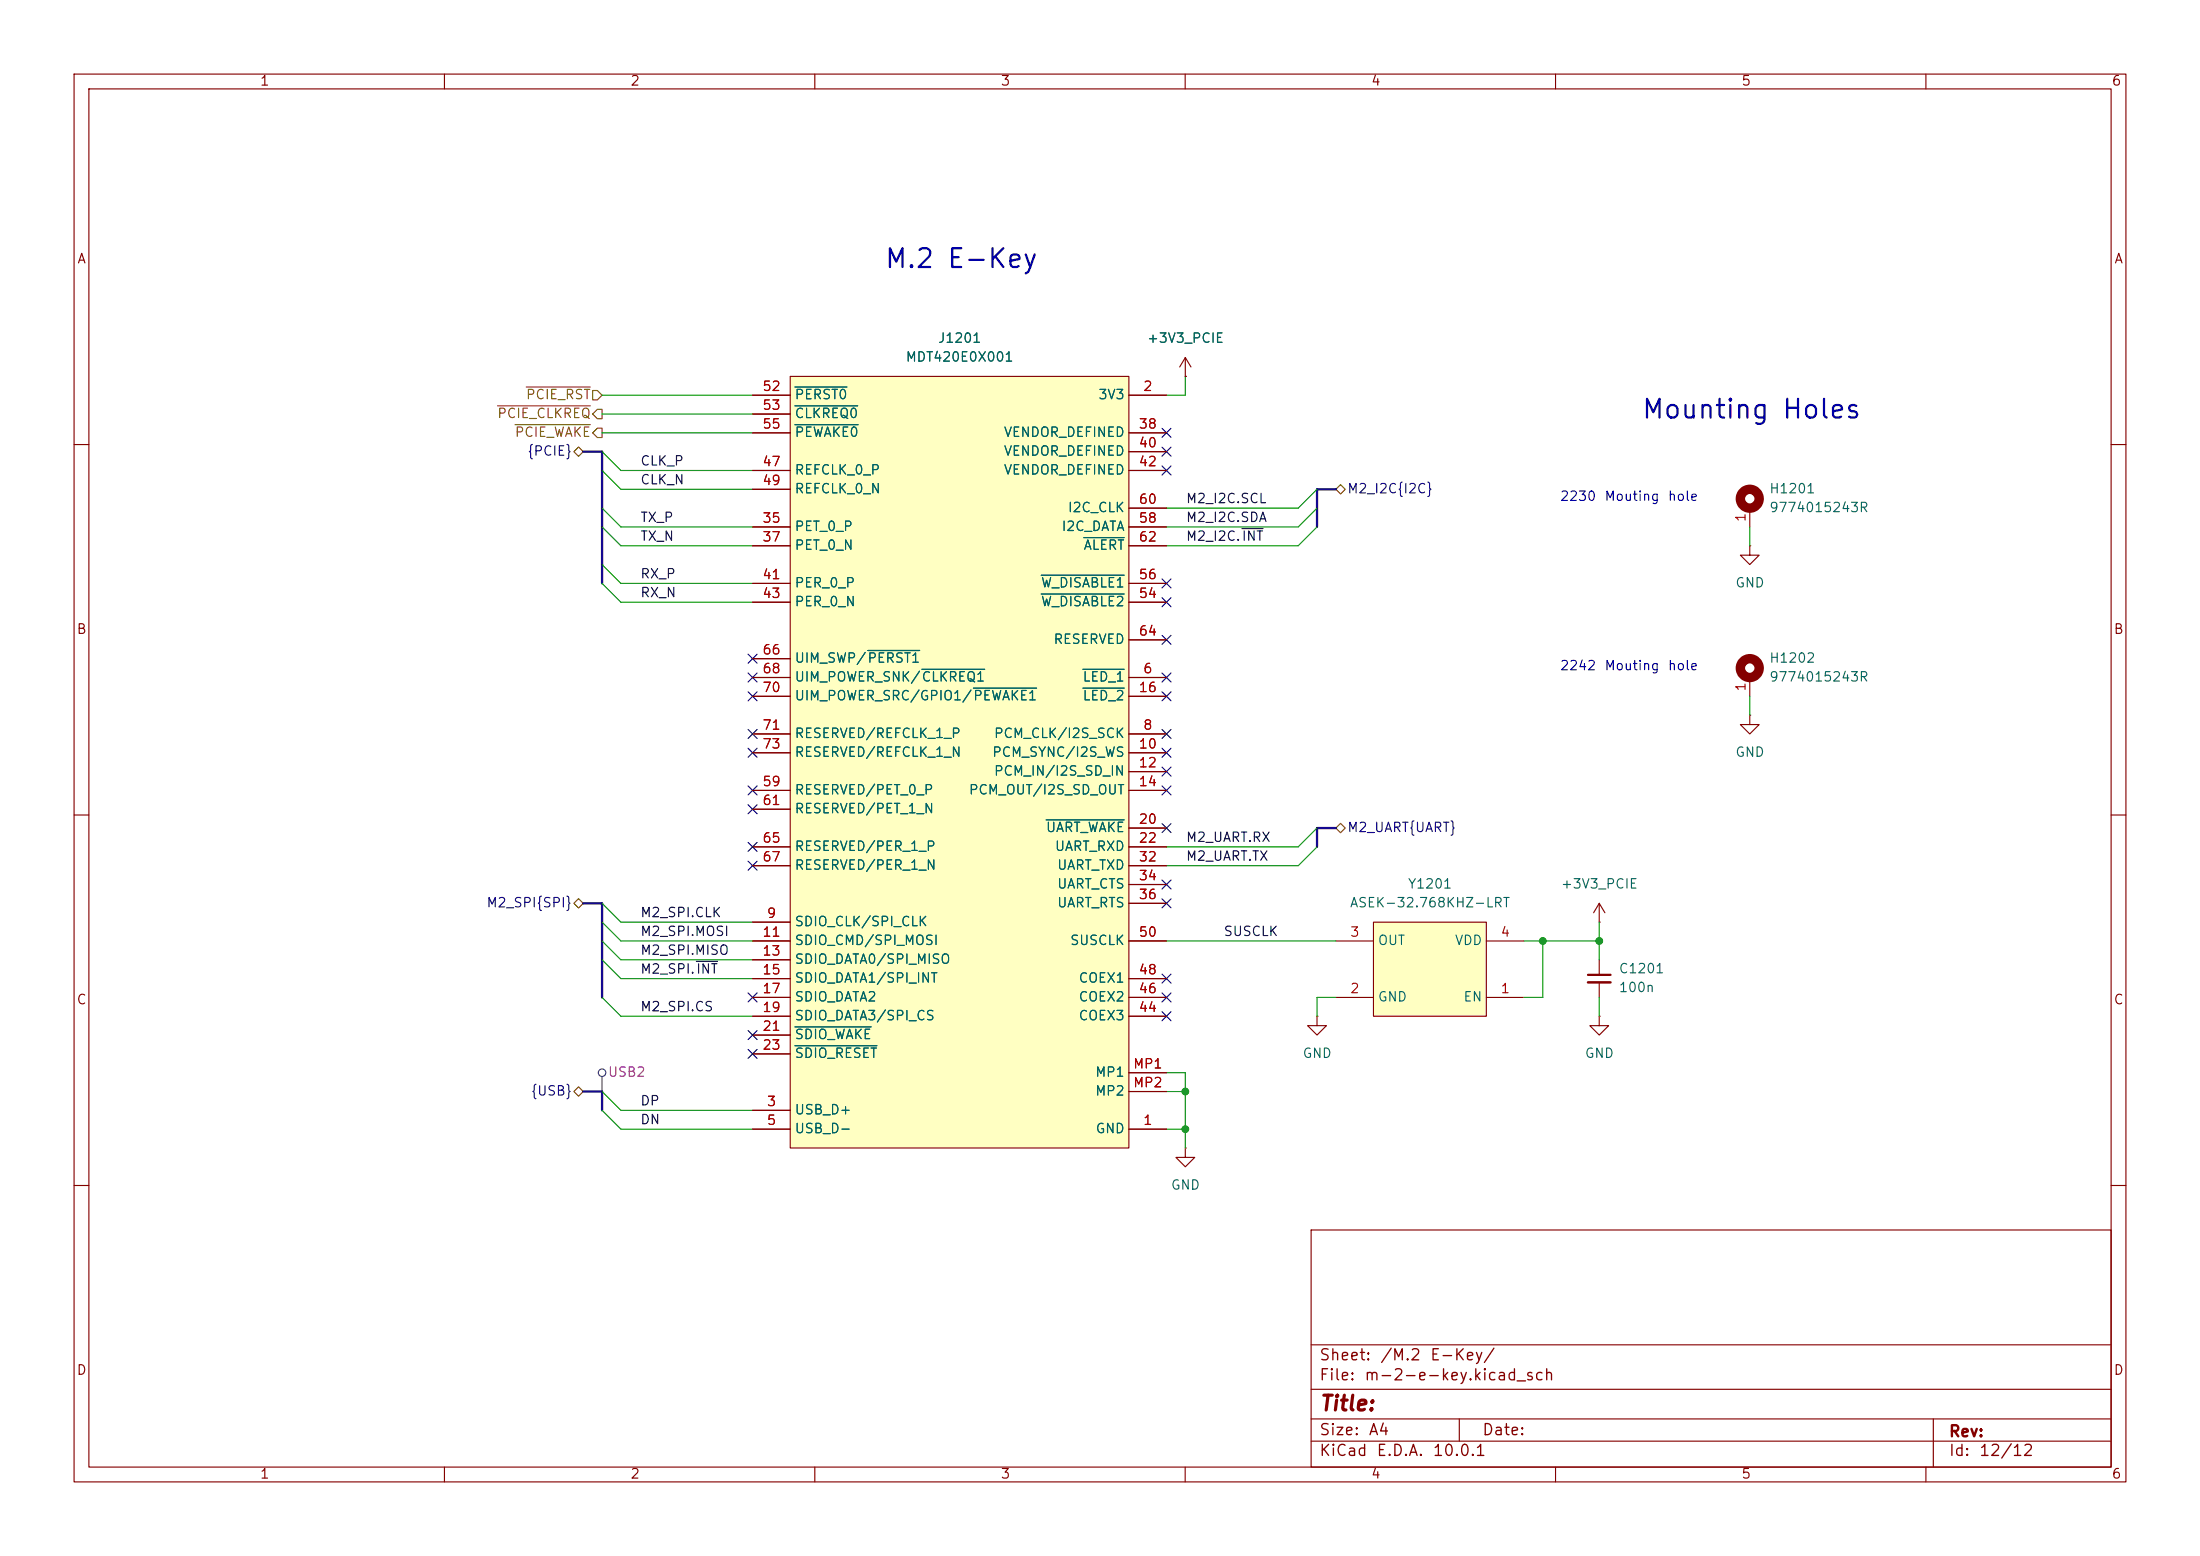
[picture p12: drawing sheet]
<svg xmlns="http://www.w3.org/2000/svg" width="297mm" height="210mm" viewBox="0 0 297 210" stroke-linecap="round" stroke-linejoin="round" font-family="sans-serif">
<g fill="none" stroke="#840000" stroke-width=".15">
<path d="M10 10h277v190h-277zM12 12h273v186h-273zM60 10v2M110 10v2M160 10v2M210 10v2M260 10v2M10 60h2M236.2 73.7v1.2h1.3l-1.3 1.3-1.3-1.3h1.3M236.2 73.7h.1M236.2 68.6v2.5M285 60h2"/>
<path d="M10 110h2M285 110h2M215.9 137.2v1.2h1.3l-1.3 1.3-1.3-1.3h1.3M215.9 137.2h.1M215.9 124.5h.1M215.9 121.9v2.6M215.9 129.5v2.1M215.9 132.6v2M215.9 121.9l-.8 1.3M215.9 121.9l.8 1.3M10 160h2M177 166h108v32h-108z"/>
<path d="M285 160h2M60 198v2M110 198v2M160 198v2M177 194.5h108M177 191.5h108M177 187.5h108M177 181.5h108M197 191.5v3M210 198v2M260 198v2M261 191.5v6.5"/>
</g>
<circle cx="236.2" cy="67.3" r="1.27" fill="none" stroke="#840000" stroke-width="1.3"/>
<path d="M214.4 131.6h3" fill="none" stroke="#840000" stroke-width=".3"/>
<path d="M214.4 132.6h3" fill="none" stroke="#840000" stroke-width=".33"/>
<path d="M185.4 124.5h15.3v12.7h-15.3z" fill="#ffffc2"/>
<path d="M236.2 96.5v1.3h1.3l-1.3 1.3-1.3-1.3h1.3M236.2 96.5h.1M236.2 91.4v2.6M180.3 134.6h5.1M180.3 127h5.1M185.4 124.5h15.3v12.7h-15.3zM200.7 134.6h5M200.7 127h5M160 154.9v1.3h1.3l-1.3 1.3-1.3-1.3h1.3M160 154.9h.1" fill="none" stroke="#840000" stroke-width=".15"/>
<circle cx="236.2" cy="90.2" r="1.27" fill="none" stroke="#840000" stroke-width="1.3"/>
<path d="M106.7 50.8h45.7v104.1h-45.7z" fill="#ffffc2"/>
<g fill="none" stroke="#840000" stroke-width=".15">
<path d="M101.6 53.3h5.1M101.6 58.4h5.1M101.6 55.9h5.1M106.7 50.8h45.7v104.1h-45.7zM152.4 53.3h5.1M152.4 58.4h5.1M160 50.8h.1M160 48.3l-.7 1.2M160 48.3l.8 1.2M160 48.3v2.5M101.6 71.1h5.1M101.6 73.7h5.1"/>
<path d="M101.6 78.7h5.1M101.6 63.5h5.1M101.6 66h5.1M152.4 71.1h5.1M152.4 73.7h5.1M152.4 61h5.1M152.4 78.7h5.1M152.4 63.5h5.1M152.4 68.6h5.1M101.6 91.4h5.1M101.6 99.1h5.1M101.6 94h5.1"/>
<path d="M101.6 81.3h5.1M101.6 88.9h5.1M152.4 91.4h5.1M152.4 99.1h5.1M152.4 94h5.1M152.4 81.3h5.1M152.4 86.4h5.1M101.6 101.6h5.1M101.6 106.7h5.1M101.6 114.3h5.1M101.6 116.8h5.1M101.6 109.2h5.1"/>
<path d="M152.4 101.6h5.1M152.4 104.1h5.1M152.4 106.7h5.1M152.4 111.8h5.1M152.4 114.3h5.1M152.4 116.8h5.1M152.4 119.4h5.1M101.6 124.5h5.1M101.6 127h5.1M101.6 129.5h5.1M101.6 132.1h5.1M101.6 134.6h5.1"/>
<path d="M101.6 137.2h5.1M101.6 139.7h5.1M152.4 127h5.1M152.4 132.1h5.1M152.4 134.6h5.1M152.4 137.2h5.1M152.4 121.9h5.1M177.8 137.2v1.2h1.3l-1.3 1.3-1.3-1.3h1.3M177.8 137.2h.1M101.6 152.4h5.1M101.6 149.9h5.1M101.6 142.2h5.1"/>
<path d="M152.4 152.4h5.1M152.4 144.8h5.1M152.4 147.3h5.1"/>
</g>
<g fill="none" stroke="#006464" stroke-width=".15">
<path d="M107.3 52.2h7M107.3 54.8h8.5M107.3 57.3h8.6M140.6 77.6h11.2M146.3 72.6h5.5M117.1 87.8h7.1M124.5 90.3h8.4M131.4 92.9h8.5M140.6 80.2h11.2M146.2 90.3h5.6M146.2 92.9h5.6M141.2 110.7h10.6"/>
<path d="M107.3 138.6h10.3M107.3 141.1h11.1"/>
</g>
<g fill="none" stroke="#484848" stroke-width=".15">
<path d="M81.3 145.3v2"/>
<circle cx="81.3" cy="144.8" r=".51"/>
</g>
<path d="M67.2 54.8h12.5M69.5 57.3h10.2M71 52.2h8.7M80 52.7h.6l.7 .6-.7 .7h-.6zM80 55.9l.6-.7h.7v1.3h-.7zM80.6 57.8h.7v1.3h-.7l-.6-.7zM77.5 61l.6-.7 .6 .7-.6 .6zM180.3 66l.7-.6 .6 .6-.6 .7zM180.3 111.8l.7-.7 .6 .7-.6 .6zM77.5 121.9l.6-.6 .6 .6-.6 .7zM77.5 147.3l.6-.6 .6 .6-.6 .7z" fill="none" stroke="#725600" stroke-width=".15"/>
<path d="M167.7 71.3h2.8M94 129.8h2.9" fill="none" stroke="#0f0f0f" stroke-width=".15"/>
<path d="M78.7 61h2.6v17.7M180.3 66h-2.5v5.1M180.3 111.8h-2.5v2.5M78.7 121.9h2.6v12.7M78.7 147.3h2.6v2.6" fill="none" stroke="#000084" stroke-width=".3"/>
<g fill="none" stroke="#009600" stroke-width=".15">
<path d="M81.3 58.4h20.3M81.3 53.3h20.3M81.3 55.9h20.3M160 50.8v2.5h-2.5M81.3 78.7l2.5 2.6h17.8M81.3 71.1l2.5 2.6h17.8M81.3 76.2l2.5 2.5h17.8M81.3 61l2.5 2.5h17.8M81.3 68.6l2.5 2.5h17.8M81.3 63.5l2.5 2.5h17.8M177.8 66l-2.5 2.6h-17.8M177.8 71.1l-2.5 2.6h-17.8"/>
<path d="M177.8 68.6l-2.5 2.5h-17.8M236.2 71.1v2.6M236.2 94v2.5M177.8 114.3l-2.5 2.5h-17.8M177.8 111.8l-2.5 2.5h-17.8M81.3 124.5l2.5 2.5h17.8M81.3 127l2.5 2.5h17.8M81.3 134.6l2.5 2.6h17.8M81.3 129.5l2.5 2.6h17.8M81.3 121.9l2.5 2.6h17.8M157.5 127h22.8M180.3 134.6h-2.5v2.6"/>
<path d="M205.7 127h10.2M208.3 127v7.6h-2.6M215.9 124.5v5M215.9 134.6v2.6M81.3 147.3l2.5 2.6h17.8M81.3 149.9l2.5 2.5h17.8M157.5 144.8h2.5v10.1M157.5 152.4h2.5M157.5 147.3h2.5"/>
</g>
<g fill="none" stroke="#000084" stroke-width=".15">
<path d="M156.9 57.8l1.2 1.2M158.1 57.8l-1.2 1.2M156.9 62.9l1.2 1.2M156.9 60.4l1.2 1.2M156.9 78.1l1.2 1.2M158.1 62.9l-1.2 1.2M158.1 60.4l-1.2 1.2M158.1 78.1l-1.2 1.2M101 98.5l1.2 1.2M101 90.8l1.2 1.2M101 93.4l1.2 1.2M101 88.3l1.2 1.2"/>
<path d="M102.2 98.5l-1.2 1.2M102.2 90.8l-1.2 1.2M102.2 93.4l-1.2 1.2M102.2 88.3l-1.2 1.2M156.9 93.4l1.2 1.2M156.9 98.5l1.2 1.2M156.9 85.8l1.2 1.2M156.9 90.8l1.2 1.2M156.9 80.7l1.2 1.2M158.1 93.4l-1.2 1.2M158.1 98.5l-1.2 1.2M158.1 85.8l-1.2 1.2"/>
<path d="M158.1 90.8l-1.2 1.2M158.1 80.7l-1.2 1.2M101 106.1l1.2 1.2M101 108.6l1.2 1.2M101 113.7l1.2 1.2M101 116.2l1.2 1.2M101 101l1.2 1.2M102.2 116.2l-1.2 1.2M102.2 106.1l-1.2 1.2M102.2 108.6l-1.2 1.2M102.2 113.7l-1.2 1.2M102.2 101l-1.2 1.2"/>
<path d="M156.9 101l1.2 1.2M156.9 106.1l1.2 1.2M156.9 103.5l1.2 1.2M156.9 118.8l1.2 1.2M156.9 111.2l1.2 1.2M158.1 101l-1.2 1.2M158.1 106.1l-1.2 1.2M158.1 103.5l-1.2 1.2M158.1 118.8l-1.2 1.2M158.1 111.2l-1.2 1.2M101 134l1.2 1.2M101 139.1l1.2 1.2"/>
<path d="M102.2 134l-1.2 1.2M102.2 139.1l-1.2 1.2M156.9 136.6l1.2 1.2M156.9 131.5l1.2 1.2M156.9 134l1.2 1.2M156.9 121.3l1.2 1.2M158.1 136.6l-1.2 1.2M158.1 131.5l-1.2 1.2M158.1 134l-1.2 1.2M158.1 121.3l-1.2 1.2M101 141.6l1.2 1.2M102.2 141.6l-1.2 1.2"/>
</g>
<g fill="#009600" stroke="#009600" stroke-width=".14">
<circle cx="208.3" cy="127" r=".46"/>
<circle cx="215.9" cy="127" r=".46"/>
<circle cx="160" cy="147.3" r=".46"/>
<circle cx="160" cy="152.4" r=".46"/>
</g>
<g font-size="2.5" fill="#0000c2">
<text x="119.3" y="36.8">M.2 E-Key</text>
<text x="221.5" y="57.1">Mounting Holes</text>
</g>
<text font-size="2" fill="#840000" x="178" y="190.9">Title:</text>
<g font-size="1.5" fill="#840000">
<text x="178" y="184">Sheet:</text>
<text x="186.2" y="184">/M.2</text>
<text x="193" y="184">E-Key/</text>
<text x="178" y="186.7">File:</text>
<text x="184.1" y="186.7">m-2-e-key.kicad_sch</text>
<text x="178" y="196.9">KiCad</text>
<text x="178" y="194.1">Size:</text>
<text x="184.7" y="194.1">A4</text>
<text x="185.7" y="196.9">E.D.A.</text>
<text x="193.3" y="196.9">10.0.1</text>
<text x="200" y="194.1">Date:</text>
<text x="263" y="194.3">Rev:</text>
<text x="263" y="196.9">Id:</text>
<text x="267.1" y="196.9">12/12</text>
</g>
<g font-size="1.3" fill="#840000">
<text x="35" y="11.9">1</text>
<text x="85" y="11.9">2</text>
<text x="135" y="11.9">3</text>
<text x="185" y="11.9">4</text>
<text x="235" y="11.9">5</text>
<text x="285" y="11.9">6</text>
<text x="10.3" y="35.9">A</text>
<text x="285.3" y="35.9">A</text>
<text x="10.3" y="85.9">B</text>
<text x="285.3" y="85.9">B</text>
<text x="10.3" y="135.9">C</text>
<text x="285.3" y="135.9">C</text>
<text x="10.3" y="185.9">D</text>
<text x="285.3" y="185.9">D</text>
<text x="35" y="199.9">1</text>
<text x="85" y="199.9">2</text>
<text x="135" y="199.9">3</text>
<text x="185" y="199.9">4</text>
<text x="235" y="199.9">5</text>
<text x="285" y="199.9">6</text>
</g>
<g font-size="1.3" fill="#006464">
<text x="126.5" y="46.6">J1201</text>
<text x="154.7" y="46.6">+3V3_PCIE</text>
<text x="122.2" y="49.1">MDT420E0X001</text>
<text x="107.2" y="54.2">PERST0</text>
<text x="107.2" y="56.7">CLKREQ0</text>
<text x="107.2" y="59.3">PEWAKE0</text>
<text x="135.4" y="59.3">VENDOR_DEFINED</text>
<text x="148.2" y="54.2">3V3</text>
<text x="107.2" y="64.4">REFCLK_0_P</text>
<text x="135.4" y="61.8">VENDOR_DEFINED</text>
<text x="135.4" y="64.4">VENDOR_DEFINED</text>
<text x="107.2" y="72">PET_0_P</text>
<text x="107.2" y="66.9">REFCLK_0_N</text>
<text x="143.2" y="72">I2C_DATA</text>
<text x="144.1" y="69.4">I2C_CLK</text>
<text x="238.8" y="66.9">H1201</text>
<text x="238.8" y="69.4">9774015243R</text>
<text x="107.2" y="74.5">PET_0_N</text>
<text x="146.2" y="74.5">ALERT</text>
<text x="107.2" y="79.6">PER_0_P</text>
<text x="107.2" y="82.1">PER_0_N</text>
<text x="140.4" y="82.1">W_DISABLE2</text>
<text x="140.4" y="79.6">W_DISABLE1</text>
<text x="234.2" y="79.6">GND</text>
<text x="107.2" y="89.8">UIM_SWP/PERST1</text>
<text x="142.1" y="87.2">RESERVED</text>
<text x="238.8" y="89.8">H1202</text>
<text x="107.2" y="92.3">UIM_POWER_SNK/CLKREQ1</text>
<text x="107.2" y="94.8">UIM_POWER_SRC/GPIO1/PEWAKE1</text>
<text x="146.1" y="92.3">LED_1</text>
<text x="146.1" y="94.8">LED_2</text>
<text x="238.8" y="92.3">9774015243R</text>
<text x="107.2" y="99.9">RESERVED/REFCLK_1_P</text>
<text x="134.1" y="99.9">PCM_CLK/I2S_SCK</text>
<text x="107.2" y="107.5">RESERVED/PET_0_P</text>
<text x="107.2" y="102.5">RESERVED/REFCLK_1_N</text>
<text x="130.7" y="107.5">PCM_OUT/I2S_SD_OUT</text>
<text x="133.8" y="102.5">PCM_SYNC/I2S_WS</text>
<text x="134.1" y="105">PCM_IN/I2S_SD_IN</text>
<text x="234.2" y="102.5">GND</text>
<text x="107.2" y="110.1">RESERVED/PET_1_N</text>
<text x="141.1" y="112.6">UART_WAKE</text>
<text x="107.2" y="115.2">RESERVED/PER_1_P</text>
<text x="107.2" y="117.7">RESERVED/PER_1_N</text>
<text x="142.3" y="115.2">UART_RXD</text>
<text x="142.6" y="117.7">UART_TXD</text>
<text x="107.2" y="125.3">SDIO_CLK/SPI_CLK</text>
<text x="142.6" y="120.2">UART_CTS</text>
<text x="142.6" y="122.8">UART_RTS</text>
<text x="182.1" y="122.8">ASEK-32.768KHZ-LRT</text>
<text x="190" y="120.2">Y1201</text>
<text x="210.6" y="120.2">+3V3_PCIE</text>
<text x="107.2" y="127.9">SDIO_CMD/SPI_MOSI</text>
<text x="107.2" y="130.4">SDIO_DATA0/SPI_MISO</text>
<text x="144.4" y="127.9">SUSCLK</text>
<text x="185.9" y="127.9">OUT</text>
<text x="196.3" y="127.9">VDD</text>
<text x="218.4" y="131.7">C1201</text>
<text x="107.2" y="132.9">SDIO_DATA1/SPI_INT</text>
<text x="107.2" y="135.5">SDIO_DATA2</text>
<text x="145.5" y="135.5">COEX2</text>
<text x="145.5" y="132.9">COEX1</text>
<text x="185.9" y="135.5">GND</text>
<text x="197.5" y="135.5">EN</text>
<text x="218.4" y="134.2">100n</text>
<text x="107.2" y="138">SDIO_DATA3/SPI_CS</text>
<text x="107.2" y="140.6">SDIO_WAKE</text>
<text x="107.2" y="143.1">SDIO_RESET</text>
<text x="145.5" y="138">COEX3</text>
<text x="175.8" y="143.1">GND</text>
<text x="213.9" y="143.1">GND</text>
<text x="147.8" y="145.6">MP1</text>
<text x="147.8" y="148.2">MP2</text>
<text x="107.2" y="150.7">USB_D+</text>
<text x="107.2" y="153.3">USB_D-</text>
<text x="147.8" y="153.3">GND</text>
<text x="158" y="160.9">GND</text>
</g>
<g font-size="1.3" fill="#a90000">
<text x="102.8" y="53.1">52</text>
<text x="154.2" y="53.1">2</text>
<text x="102.8" y="55.6">53</text>
<text x="102.8" y="58.2">55</text>
<text x="153.6" y="58.2">38</text>
<text x="102.8" y="63.2">47</text>
<text x="102.8" y="65.8">49</text>
<text x="153.6" y="60.7">40</text>
<text x="153.6" y="63.2">42</text>
<text x="102.8" y="70.9">35</text>
<text x="153.6" y="70.9">58</text>
<text x="153.6" y="68.3">60</text>
<text x="236" y="70.6" transform="rotate(-90 236 70.6)">1</text>
<text x="102.8" y="73.4">37</text>
<text x="153.6" y="73.4">62</text>
<text x="102.8" y="78.5">41</text>
<text x="102.8" y="81">43</text>
<text x="153.6" y="81">54</text>
<text x="153.6" y="78.5">56</text>
<text x="102.8" y="88.6">66</text>
<text x="153.6" y="86.1">64</text>
<text x="102.8" y="91.2">68</text>
<text x="102.8" y="93.7">70</text>
<text x="153.6" y="93.7">16</text>
<text x="154.2" y="91.2">6</text>
<text x="236" y="93.4" transform="rotate(-90 236 93.4)">1</text>
<text x="102.8" y="98.8">71</text>
<text x="102.8" y="101.3">73</text>
<text x="153.6" y="101.3">10</text>
<text x="154.2" y="98.8">8</text>
<text x="102.8" y="106.4">59</text>
<text x="153.6" y="103.9">12</text>
<text x="153.6" y="106.4">14</text>
<text x="102.8" y="109">61</text>
<text x="153.6" y="111.5">20</text>
<text x="102.8" y="114">65</text>
<text x="102.8" y="116.6">67</text>
<text x="153.6" y="114">22</text>
<text x="153.6" y="116.6">32</text>
<text x="153.6" y="119.1">34</text>
<text x="103.4" y="124.2">9</text>
<text x="153.6" y="121.7">36</text>
<text x="102.8" y="126.7">11</text>
<text x="102.8" y="129.3">13</text>
<text x="102.8" y="131.8">15</text>
<text x="153.6" y="131.8">48</text>
<text x="153.6" y="126.7">50</text>
<text x="182.2" y="126.7">3</text>
<text x="202.5" y="126.7">4</text>
<text x="102.8" y="134.4">17</text>
<text x="102.8" y="136.9">19</text>
<text x="153.6" y="136.9">44</text>
<text x="153.6" y="134.4">46</text>
<text x="182.2" y="134.4">2</text>
<text x="202.5" y="134.4">1</text>
<text x="102.8" y="139.4">21</text>
<text x="102.8" y="142">23</text>
<text x="103.4" y="149.6">3</text>
<text x="152.9" y="144.5">MP1</text>
<text x="152.9" y="147.1">MP2</text>
<text x="103.4" y="152.1">5</text>
<text x="154.2" y="152.1">1</text>
</g>
<g font-size="1.3" fill="#725600">
<text x="67" y="56.7">PCIE_CLKREQ</text>
<text x="69.4" y="59.3">PCIE_WAKE</text>
<text x="70.9" y="54.2">PCIE_RST</text>
</g>
<g font-size="1.3" fill="#000084">
<text x="71.1" y="61.8">{PCIE}</text>
<text x="181.8" y="66.9">M2_I2C{I2C}</text>
<text x="181.8" y="112.6">M2_UART{UART}</text>
<text x="65.6" y="122.8">M2_SPI{SPI}</text>
<text x="71.6" y="148.2">{USB}</text>
</g>
<g font-size="1.3" fill="#0f0f0f">
<text x="86.4" y="63.2">CLK_P</text>
<text x="86.4" y="65.7">CLK_N</text>
<text x="86.4" y="70.8">TX_P</text>
<text x="160" y="68.2">M2_I2C.SCL</text>
<text x="160" y="70.8">M2_I2C.SDA</text>
<text x="86.4" y="73.3">TX_N</text>
<text x="160" y="73.3">M2_I2C.INT</text>
<text x="86.4" y="78.4">RX_P</text>
<text x="86.4" y="80.9">RX_N</text>
<text x="160" y="114">M2_UART.RX</text>
<text x="160" y="116.5">M2_UART.TX</text>
<text x="86.4" y="124.1">M2_SPI.CLK</text>
<text x="86.4" y="131.7">M2_SPI.INT</text>
<text x="86.4" y="129.2">M2_SPI.MISO</text>
<text x="86.4" y="126.7">M2_SPI.MOSI</text>
<text x="165.1" y="126.7">SUSCLK</text>
<text x="86.4" y="136.8">M2_SPI.CS</text>
<text x="86.4" y="149.5">DP</text>
<text x="86.4" y="152.1">DN</text>
</g>
<g font-size="1.3" fill="#0000c2">
<text x="210.5" y="67.9">2230</text>
<text x="216.5" y="67.9">Mouting</text>
<text x="225.1" y="67.9">hole</text>
<text x="210.5" y="90.8">2242</text>
<text x="216.5" y="90.8">Mouting</text>
<text x="225.1" y="90.8">hole</text>
</g>
<text font-size="1.3" fill="#840084" x="82" y="145.6">USB2</text>
</svg>
